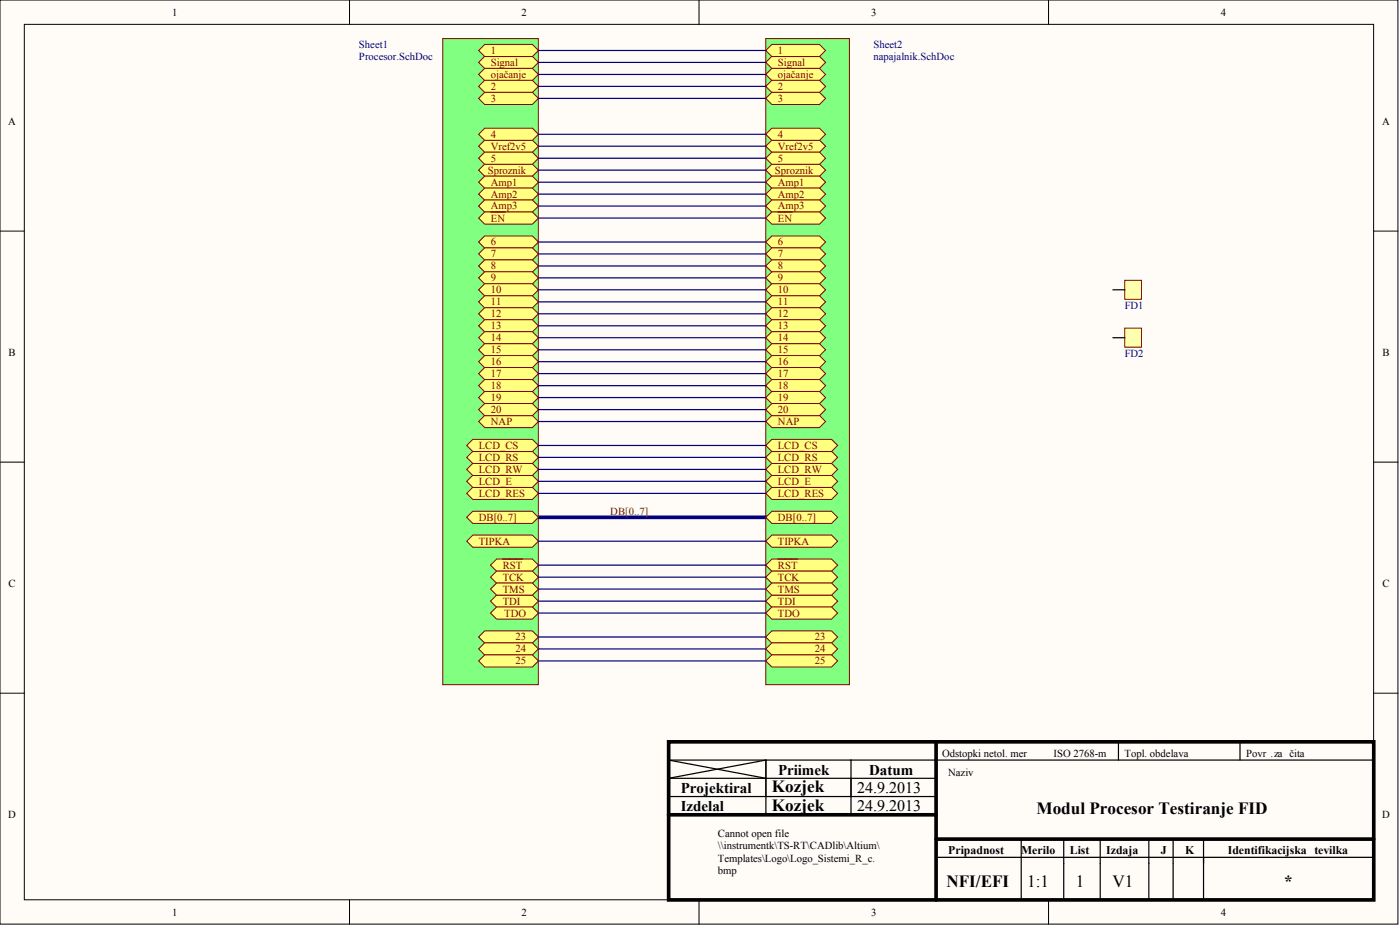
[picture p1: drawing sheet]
<svg xmlns="http://www.w3.org/2000/svg" width="486mm" height="322mm" viewBox="0 0 486 322" stroke-linecap="round" stroke-linejoin="round" font-family="sans-serif">
<g fill="#fffcf8" stroke="#000" stroke-width=".35">
<path d="M0 0h485.1v320.4h-485.1z"/>
<path d="M8.4 8.4h468.2v303.6h-468.2z"/>
</g>
<path d="M121.3 0v8.4M242.5 0v8.4M363.8 0v8.4M0 80.1h8.4M476.7 80.1h8.4M0 160.2h8.4M476.7 160.2h8.4M0 240.3h8.4M476.7 240.3h8.4M121.3 312v8.4M242.5 312v8.4M363.8 312v8.4" fill="none" stroke="#000" stroke-width=".35"/>
<g fill="none" stroke="#000" stroke-width=".42">
<path d="M324.8 257.2h-92.8v6.3l33.8 6.3M388.1 257.2v6.3M430.3 257.2v6.3M232 276.2h33.8v-12.7h-33.8v19h33.8M265.8 269.8h29.5v6.4h-29.5v6.3h29.5M265.8 263.5l-33.8 6.3h33.8M295.3 263.5h181.4v29.5M295.3 263.5h-29.5v12.7M295.3 263.5v6.3M324.8 276.2h-29.5v6.3h29.5M324.8 269.8h-29.5v6.4M324.8 269.8v23.2"/>
<path d="M476.7 267.7v-10.5h-151.9v12.6M324.8 299.4v12.6h92.8M324.8 297.3h92.8M354.3 290.9v21.1M369.1 290.9v21.1M381.8 290.9v21.1M398.6 290.9v21.1M407.1 290.9v21.1M417.6 290.9v8.5M476.7 297.3h-59.1v14.7h59.1v-12.6"/>
</g>
<path d="M324.8 257.2h-92.8v25.3M324.8 257.2h151.9v54.8h-151.9M324.8 257.2v54.8M232 282.5v29.5h92.8M232 282.5h92.8M324.8 290.9h151.9" fill="none" stroke="#000" stroke-width="1.3"/>
<g fill="#80ff80" stroke="#800000" stroke-width=".35">
<path d="M153.6 13.4h33.2v224h-33.2z"/>
<path d="M265.7 13.4h29v224h-29z"/>
</g>
<g fill="#ffff80" stroke="#800000" stroke-width=".35">
<path d="M166.1 59l2.1-2.1h16.5l2.1 2.1-2.1 2.1h-16.5z" fill-rule="evenodd"/>
<path d="M166.1 21.6l2.1-2.1h16.5l2.1 2.1-2.1 2.1h-16.5z" fill-rule="evenodd"/>
<path d="M166.1 63.2l2.1-2.1h16.5l2.1 2.1-2.1 2.1h-16.5z" fill-rule="evenodd"/>
<path d="M166.1 67.3l2.1-2.1h16.5l2.1 2.1-2.1 2.1h-16.5z" fill-rule="evenodd"/>
<path d="M166.1 71.4l2.1-2.1h16.5l2.1 2.1-2.1 2.1h-16.5z" fill-rule="evenodd"/>
<path d="M166.1 75.6l2.1-2.1h16.5l2.1 2.1-2.1 2.1h-16.5z" fill-rule="evenodd"/>
</g>
<path d="M170.3 73.5h5" fill="none" stroke="#800000" stroke-width=".42"/>
<g fill="#ffff80" stroke="#800000" stroke-width=".35">
<path d="M166.1 50.7l2.1-2.1h16.5l2.1 2.1-2.1 2.1h-16.5z" fill-rule="evenodd"/>
<path d="M166.1 25.8l2.1-2.1h16.5l2.1 2.1-2.1 2.1h-16.5z" fill-rule="evenodd"/>
<path d="M166.1 17.5l2.1-2.1h16.5l2.1 2.1-2.1 2.1h-16.5z" fill-rule="evenodd"/>
<path d="M166.1 29.9l2.1-2.1h16.5l2.1 2.1-2.1 2.2h-16.5z" fill-rule="evenodd"/>
<path d="M166.1 34.1l2.1-2.1h16.5l2.1 2.1-2.1 2.1h-16.5z" fill-rule="evenodd"/>
<path d="M166.1 46.6l2.1-2.2h16.5l2.1 2.2-2.1 2.1h-16.5z" fill-rule="evenodd"/>
<path d="M166.1 54.9l2.1-2.1h16.5l2.1 2.1-2.1 2.1h-16.5z" fill-rule="evenodd"/>
<path d="M265.7 59l2.1-2.1h16.6l2.1 2.1-2.1 2.1h-16.6z" fill-rule="evenodd"/>
<path d="M265.7 21.6l2.1-2.1h16.6l2.1 2.1-2.1 2.1h-16.6z" fill-rule="evenodd"/>
<path d="M265.7 63.2l2.1-2.1h16.6l2.1 2.1-2.1 2.1h-16.6z" fill-rule="evenodd"/>
<path d="M265.7 67.3l2.1-2.1h16.6l2.1 2.1-2.1 2.1h-16.6z" fill-rule="evenodd"/>
<path d="M265.7 71.4l2.1-2.1h16.6l2.1 2.1-2.1 2.1h-16.6z" fill-rule="evenodd"/>
<path d="M265.7 75.6l2.1-2.1h16.6l2.1 2.1-2.1 2.1h-16.6z" fill-rule="evenodd"/>
</g>
<path d="M269.9 73.5h5" fill="none" stroke="#800000" stroke-width=".42"/>
<g fill="#ffff80" stroke="#800000" stroke-width=".35">
<path d="M265.7 50.7l2.1-2.1h16.6l2.1 2.1-2.1 2.1h-16.6z" fill-rule="evenodd"/>
<path d="M265.7 25.8l2.1-2.1h16.6l2.1 2.1-2.1 2.1h-16.6z" fill-rule="evenodd"/>
<path d="M265.7 17.5l2.1-2.1h16.6l2.1 2.1-2.1 2.1h-16.6z" fill-rule="evenodd"/>
<path d="M265.7 29.9l2.1-2.1h16.6l2.1 2.1-2.1 2.2h-16.6z" fill-rule="evenodd"/>
<path d="M265.7 34.1l2.1-2.1h16.6l2.1 2.1-2.1 2.1h-16.6z" fill-rule="evenodd"/>
<path d="M265.7 46.6l2.1-2.2h16.6l2.1 2.2-2.1 2.1h-16.6z" fill-rule="evenodd"/>
<path d="M265.7 54.9l2.1-2.1h16.6l2.1 2.1-2.1 2.1h-16.6z" fill-rule="evenodd"/>
<path d="M166.1 146.1l2.1-2.1h16.5l2.1 2.1-2.1 2.2h-16.5z" fill-rule="evenodd"/>
<path d="M166.1 83.9l2.1-2.1h16.5l2.1 2.1-2.1 2.1h-16.5z" fill-rule="evenodd"/>
<path d="M166.1 88l2.1-2.1h16.5l2.1 2.1-2.1 2.2h-16.5z" fill-rule="evenodd"/>
<path d="M166.1 92.2l2.1-2.1h16.5l2.1 2.1-2.1 2.1h-16.5z" fill-rule="evenodd"/>
<path d="M166.1 96.4l2.1-2.2h16.5l2.1 2.2-2.1 2.1h-16.5z" fill-rule="evenodd"/>
<path d="M166.1 100.5l2.1-2.1h16.5l2.1 2.1-2.1 2.1h-16.5z" fill-rule="evenodd"/>
<path d="M166.1 104.7l2.1-2.2h16.5l2.1 2.2-2.1 2.1h-16.5z" fill-rule="evenodd"/>
<path d="M166.1 108.8l2.1-2.1h16.5l2.1 2.1-2.1 2.1h-16.5z" fill-rule="evenodd"/>
<path d="M166.1 113l2.1-2.1h16.5l2.1 2.1-2.1 2.1h-16.5z" fill-rule="evenodd"/>
<path d="M166.1 117.1l2.1-2.1h16.5l2.1 2.1-2.1 2.1h-16.5z" fill-rule="evenodd"/>
<path d="M166.1 121.3l2.1-2.1h16.5l2.1 2.1-2.1 2.1h-16.5z" fill-rule="evenodd"/>
<path d="M166.1 125.4l2.1-2.1h16.5l2.1 2.1-2.1 2.1h-16.5z" fill-rule="evenodd"/>
<path d="M166.1 129.5l2.1-2.1h16.5l2.1 2.1-2.1 2.1h-16.5z" fill-rule="evenodd"/>
<path d="M166.1 133.7l2.1-2.1h16.5l2.1 2.1-2.1 2.1h-16.5z" fill-rule="evenodd"/>
<path d="M166.1 137.8l2.1-2.1h16.5l2.1 2.1-2.1 2.1h-16.5z" fill-rule="evenodd"/>
<path d="M166.1 142l2.1-2.1h16.5l2.1 2.1-2.1 2.1h-16.5z" fill-rule="evenodd"/>
<path d="M161.9 171.1l2.1-2.1h20.7l2.1 2.1-2.1 2.1h-20.7z" fill-rule="evenodd"/>
<path d="M161.9 166.9l2.1-2.1h20.7l2.1 2.1-2.1 2.1h-20.7z" fill-rule="evenodd"/>
<path d="M161.9 162.8l2.1-2.2h20.7l2.1 2.2-2.1 2.1h-20.7z" fill-rule="evenodd"/>
<path d="M161.9 158.6l2.1-2.1h20.7l2.1 2.1-2.1 2.1h-20.7z" fill-rule="evenodd"/>
<path d="M161.9 154.4l2.1-2.1h20.7l2.1 2.1-2.1 2.2h-20.7z" fill-rule="evenodd"/>
<path d="M265.7 171.1l2.1-2.1h20.7l2.1 2.1-2.1 2.1h-20.7z" fill-rule="evenodd"/>
<path d="M265.7 166.9l2.1-2.1h20.7l2.1 2.1-2.1 2.1h-20.7z" fill-rule="evenodd"/>
<path d="M265.7 162.8l2.1-2.2h20.7l2.1 2.2-2.1 2.1h-20.7z" fill-rule="evenodd"/>
<path d="M265.7 158.6l2.1-2.1h20.7l2.1 2.1-2.1 2.1h-20.7z" fill-rule="evenodd"/>
<path d="M265.7 154.4l2.1-2.1h20.7l2.1 2.1-2.1 2.2h-20.7z" fill-rule="evenodd"/>
<path d="M265.7 146.1l2.1-2.1h16.6l2.1 2.1-2.1 2.2h-16.6z" fill-rule="evenodd"/>
<path d="M265.7 83.9l2.1-2.1h16.6l2.1 2.1-2.1 2.1h-16.6z" fill-rule="evenodd"/>
<path d="M265.7 88l2.1-2.1h16.6l2.1 2.1-2.1 2.2h-16.6z" fill-rule="evenodd"/>
<path d="M265.7 92.2l2.1-2.1h16.6l2.1 2.1-2.1 2.1h-16.6z" fill-rule="evenodd"/>
<path d="M265.7 96.4l2.1-2.2h16.6l2.1 2.2-2.1 2.1h-16.6z" fill-rule="evenodd"/>
<path d="M265.7 100.5l2.1-2.1h16.6l2.1 2.1-2.1 2.1h-16.6z" fill-rule="evenodd"/>
<path d="M265.7 104.7l2.1-2.2h16.6l2.1 2.2-2.1 2.1h-16.6z" fill-rule="evenodd"/>
<path d="M265.7 108.8l2.1-2.1h16.6l2.1 2.1-2.1 2.1h-16.6z" fill-rule="evenodd"/>
<path d="M265.7 113l2.1-2.1h16.6l2.1 2.1-2.1 2.1h-16.6z" fill-rule="evenodd"/>
<path d="M265.7 117.1l2.1-2.1h16.6l2.1 2.1-2.1 2.1h-16.6z" fill-rule="evenodd"/>
<path d="M265.7 121.3l2.1-2.1h16.6l2.1 2.1-2.1 2.1h-16.6z" fill-rule="evenodd"/>
<path d="M265.7 125.4l2.1-2.1h16.6l2.1 2.1-2.1 2.1h-16.6z" fill-rule="evenodd"/>
<path d="M265.7 129.5l2.1-2.1h16.6l2.1 2.1-2.1 2.1h-16.6z" fill-rule="evenodd"/>
<path d="M265.7 133.7l2.1-2.1h16.6l2.1 2.1-2.1 2.1h-16.6z" fill-rule="evenodd"/>
<path d="M265.7 137.8l2.1-2.1h16.6l2.1 2.1-2.1 2.1h-16.6z" fill-rule="evenodd"/>
<path d="M265.7 142l2.1-2.1h16.6l2.1 2.1-2.1 2.1h-16.6z" fill-rule="evenodd"/>
<path d="M161.9 187.6l2.1-2.1h20.7l2.1 2.1-2.1 2.1h-20.7z" fill-rule="evenodd"/>
<path d="M170.2 195.9l2.1-2.1h12.4l2.1 2.1-2.1 2.1h-12.4z" fill-rule="evenodd"/>
</g>
<path d="M174.4 193.8h6.9" fill="none" stroke="#800000" stroke-width=".42"/>
<g fill="#ffff80" stroke="#800000" stroke-width=".35">
<path d="M170.2 200.1l2.1-2.1h12.4l2.1 2.1-2.1 2.1h-12.4z" fill-rule="evenodd"/>
<path d="M170.2 208.4l2.1-2.1h12.4l2.1 2.1-2.1 2.1h-12.4z" fill-rule="evenodd"/>
<path d="M170.2 212.5l2.1-2.1h12.4l2.1 2.1-2.1 2.2h-12.4z" fill-rule="evenodd"/>
<path d="M170.2 204.2l2.1-2.1h12.4l2.1 2.1-2.1 2.2h-12.4z" fill-rule="evenodd"/>
<path d="M166.1 220.9l2.1-2.2h16.5l2.1 2.2-2.1 2.1h-16.5z" fill-rule="evenodd"/>
<path d="M166.1 225l2.1-2.1h16.5l2.1 2.1-2.1 2.1h-16.5z" fill-rule="evenodd"/>
<path d="M166.1 229.2l2.1-2.1h16.5l2.1 2.1-2.1 2.1h-16.5z" fill-rule="evenodd"/>
<path d="M265.7 187.6l2.1-2.1h20.7l2.1 2.1-2.1 2.1h-20.7z" fill-rule="evenodd"/>
<path d="M265.7 195.9l2.1-2.1h20.7l2.1 2.1-2.1 2.1h-20.7z" fill-rule="evenodd"/>
</g>
<path d="M269.9 193.8h6.9" fill="none" stroke="#800000" stroke-width=".42"/>
<g fill="#ffff80" stroke="#800000" stroke-width=".35">
<path d="M265.7 200.1l2.1-2.1h20.7l2.1 2.1-2.1 2.1h-20.7z" fill-rule="evenodd"/>
<path d="M265.7 208.4l2.1-2.1h20.7l2.1 2.1-2.1 2.1h-20.7z" fill-rule="evenodd"/>
<path d="M265.7 212.5l2.1-2.1h20.7l2.1 2.1-2.1 2.2h-20.7z" fill-rule="evenodd"/>
<path d="M265.7 204.2l2.1-2.1h20.7l2.1 2.1-2.1 2.2h-20.7z" fill-rule="evenodd"/>
<path d="M265.7 220.9l2.1-2.2h20.7l2.1 2.2-2.1 2.1h-20.7z" fill-rule="evenodd"/>
<path d="M265.7 225l2.1-2.1h20.7l2.1 2.1-2.1 2.1h-20.7z" fill-rule="evenodd"/>
<path d="M265.7 229.2l2.1-2.1h20.7l2.1 2.1-2.1 2.1h-20.7z" fill-rule="evenodd"/>
</g>
<g fill="none" stroke="#000080" stroke-width=".42">
<path d="M186.8 17.5h78.9M186.8 21.6h78.9M186.8 25.8h78.9M186.8 29.9h78.9M186.8 34.1h78.9M186.8 46.6h78.9M186.8 50.7h78.9M186.8 54.9h78.9M186.8 59h78.9M186.8 63.2h78.9M186.8 67.3h78.9M186.8 71.4h78.9"/>
<path d="M186.8 75.6h78.9M186.8 83.9h78.9M186.8 88h78.9M186.8 92.2h78.9M186.8 96.4h78.9M186.8 100.5h78.9M186.8 104.7h78.9M186.8 108.8h78.9M186.8 113h78.9M186.8 117.1h78.9M186.8 121.3h78.9M186.8 125.4h78.9"/>
<path d="M186.8 129.5h78.9M186.8 133.7h78.9M186.8 137.8h78.9M186.8 142h78.9M186.8 146.1h78.9M186.8 154.4h78.9M186.8 158.6h78.9M186.8 162.8h78.9M186.8 166.9h78.9M186.8 171.1h78.9M186.8 187.6h78.9M186.8 195.9h78.9"/>
<path d="M186.8 200.1h78.9M186.8 204.2h78.9M186.8 208.4h78.9M186.8 212.5h78.9M186.8 220.9h78.9M186.8 225h78.9M186.8 229.2h78.9"/>
</g>
<path d="M186.8 179.4h78.9" fill="none" stroke="#000080" stroke-width="1.3"/>
<g fill="#ffff80" stroke="#800000" stroke-width=".35">
<path d="M161.9 179.4l2.1-2.1h20.7l2.1 2.1-2.1 2.1h-20.7z" fill-rule="evenodd"/>
<path d="M265.7 179.4l2.1-2.1h20.7l2.1 2.1-2.1 2.1h-20.7z" fill-rule="evenodd"/>
</g>
<path d="M390.3 97.2h5.8v6.6h-5.8z" fill="#ffffb0" stroke="#800000" stroke-width=".35"/>
<path d="M386.1 100.5h4.2" fill="none" stroke="#000" stroke-width=".42"/>
<path d="M390.3 113.8h5.8v6.6h-5.8z" fill="#ffffb0" stroke="#800000" stroke-width=".35"/>
<path d="M386.1 117.1h4.2" fill="none" stroke="#000" stroke-width=".42"/>
<g font-size="5.9">
<text x="267.9" y="274.7">Kozjek</text>
<text x="267.9" y="281">Kozjek</text>
<text x="359.6" y="282.3">Modul Procesor Testiranje FID</text>
<text x="328.4" y="307.6">NFI/EFI</text>
<text x="356.4" y="307.6">1:1</text>
<text x="373.3" y="307.6">1</text>
<text x="386" y="307.6">V1</text>
<text x="445.6" y="307.6">*</text>
</g>
<g font-size="5.6">
<text x="297.4" y="274.8">24.9.2013</text>
<text x="297.4" y="281.1">24.9.2013</text>
</g>
<g font-size="5.2">
<text x="270" y="268.6">Priimek</text>
<text x="301.6" y="268.6">Datum</text>
<text x="236.2" y="274.9">Projektiral</text>
<text x="236.2" y="281.2">Izdelal</text>
</g>
<g font-size="4.1">
<text x="329" y="296.3">Pripadnost</text>
<text x="354.3" y="296.3">Merilo</text>
<text x="371.2" y="296.3">List</text>
<text x="383.9" y="296.3">Izdaja</text>
<text x="402.8" y="296.3">J</text>
<text x="411.3" y="296.3">K</text>
<text x="426" y="296.3">Identifikacijska ? tevilka</text>
</g>
<g font-size="3.7">
<text x="59.7" y="5.4">1</text>
<text x="181" y="5.4">2</text>
<text x="302.3" y="5.4">3</text>
<text x="423.6" y="5.4">4</text>
<text x="2.9" y="43.4">A</text>
<text x="479.5" y="43.4">A</text>
<text x="3" y="123.5">B</text>
<text x="479.7" y="123.5">B</text>
<text x="3" y="203.6">C</text>
<text x="479.7" y="203.6">C</text>
<text x="326.9" y="262.6">Odstopki netol. mer</text>
<text x="365.6" y="262.6">ISO 2768-m</text>
<text x="390.2" y="262.6">Topl. obdelava</text>
<text x="432.4" y="262.6">Povr? . za? čita</text>
<text x="329" y="268.9">Naziv</text>
<text x="2.9" y="283.7">D</text>
<text x="479.5" y="283.7">D</text>
<text x="249.1" y="290.3">Cannot open file</text>
<text x="249.1" y="294.5">\\instrumentk\TS-RT\CADlib\Altium\</text>
<text x="249.1" y="298.7">Templates\Logo\Logo_Sistemi_R_c.</text>
<text x="249.1" y="302.9">bmp</text>
<text x="59.7" y="317.4">1</text>
<text x="181" y="317.4">2</text>
<text x="302.3" y="317.4">3</text>
<text x="423.6" y="317.4">4</text>
</g>
<g font-size="3.7" fill="#000080">
<text x="124.6" y="16.6">Sheet1</text>
<text x="303.1" y="16.6">Sheet2</text>
<text x="124.6" y="20.7">Procesor.SchDoc</text>
<text x="303.1" y="20.7">napajalnik.SchDoc</text>
<text x="390.3" y="107.1">FD1</text>
<text x="390.3" y="123.7">FD2</text>
</g>
<g font-size="3.7" fill="#800000">
<text x="170.3" y="22.8">Signal</text>
<text x="170.3" y="18.7">1</text>
<text x="269.9" y="22.8">Signal</text>
<text x="269.9" y="18.7">1</text>
<text x="170.3" y="27">ojačanje</text>
<text x="269.9" y="27">ojačanje</text>
<text x="170.3" y="31.1">2</text>
<text x="170.3" y="35.3">3</text>
<text x="269.9" y="31.1">2</text>
<text x="269.9" y="35.3">3</text>
<text x="170.3" y="47.8">4</text>
<text x="269.9" y="47.8">4</text>
<text x="170.3" y="51.9">Vref2v5</text>
<text x="269.9" y="51.9">Vref2v5</text>
<text x="170.3" y="56.1">5</text>
<text x="269.9" y="56.1">5</text>
<text x="169.2" y="60.2">Sproznik</text>
<text x="170.3" y="64.4">Amp1</text>
<text x="268.9" y="60.2">Sproznik</text>
<text x="269.9" y="64.4">Amp1</text>
<text x="170.3" y="68.5">Amp2</text>
<text x="269.9" y="68.5">Amp2</text>
<text x="170.3" y="72.6">Amp3</text>
<text x="170.3" y="76.8">EN</text>
<text x="269.9" y="72.6">Amp3</text>
<text x="269.9" y="76.8">EN</text>
<text x="170.3" y="85.1">6</text>
<text x="170.3" y="89.2">7</text>
<text x="269.9" y="85.1">6</text>
<text x="269.9" y="89.2">7</text>
<text x="170.3" y="93.4">8</text>
<text x="269.9" y="93.4">8</text>
<text x="170.3" y="97.5">9</text>
<text x="170.3" y="101.7">10</text>
<text x="269.9" y="97.5">9</text>
<text x="269.9" y="101.7">10</text>
<text x="170.3" y="105.9">11</text>
<text x="269.9" y="105.9">11</text>
<text x="170.3" y="110">12</text>
<text x="269.9" y="110">12</text>
<text x="170.3" y="114.2">13</text>
<text x="170.3" y="118.3">14</text>
<text x="269.9" y="114.2">13</text>
<text x="269.9" y="118.3">14</text>
<text x="170.3" y="122.5">15</text>
<text x="269.9" y="122.5">15</text>
<text x="170.3" y="126.6">16</text>
<text x="170.3" y="130.7">17</text>
<text x="269.9" y="126.6">16</text>
<text x="269.9" y="130.7">17</text>
<text x="170.3" y="134.9">18</text>
<text x="269.9" y="134.9">18</text>
<text x="170.3" y="139">19</text>
<text x="170.3" y="143.2">20</text>
<text x="269.9" y="139">19</text>
<text x="269.9" y="143.2">20</text>
<text x="170.3" y="147.3">NAP</text>
<text x="269.9" y="147.3">NAP</text>
<text x="166.2" y="155.6">LCD_CS</text>
<text x="269.9" y="155.6">LCD_CS</text>
<text x="166.2" y="159.8">LCD_RS</text>
<text x="269.9" y="159.8">LCD_RS</text>
<text x="166.2" y="164">LCD_RW</text>
<text x="269.9" y="164">LCD_RW</text>
<text x="166.2" y="172.3">LCD_RES</text>
<text x="166.2" y="168.1">LCD_E</text>
<text x="269.9" y="172.3">LCD_RES</text>
<text x="269.9" y="168.1">LCD_E</text>
<text x="211.8" y="178.5">DB[0..7]</text>
<text x="166.2" y="180.6">DB[0..7]</text>
<text x="269.9" y="180.6">DB[0..7]</text>
<text x="166.2" y="188.8">TIPKA</text>
<text x="269.9" y="188.8">TIPKA</text>
<text x="174.4" y="197.1">RST</text>
<text x="269.9" y="197.1">RST</text>
<text x="174.4" y="201.3">TCK</text>
<text x="269.9" y="201.3">TCK</text>
<text x="174.4" y="209.6">TDI</text>
<text x="174.4" y="205.4">TMS</text>
<text x="269.9" y="209.6">TDI</text>
<text x="269.9" y="205.4">TMS</text>
<text x="174.9" y="213.7">TDO</text>
<text x="269.9" y="213.7">TDO</text>
<text x="178.9" y="222.1">23</text>
<text x="178.9" y="226.2">24</text>
<text x="282.7" y="222.1">23</text>
<text x="282.7" y="226.2">24</text>
<text x="178.9" y="230.4">25</text>
<text x="282.7" y="230.4">25</text>
</g>
</svg>
